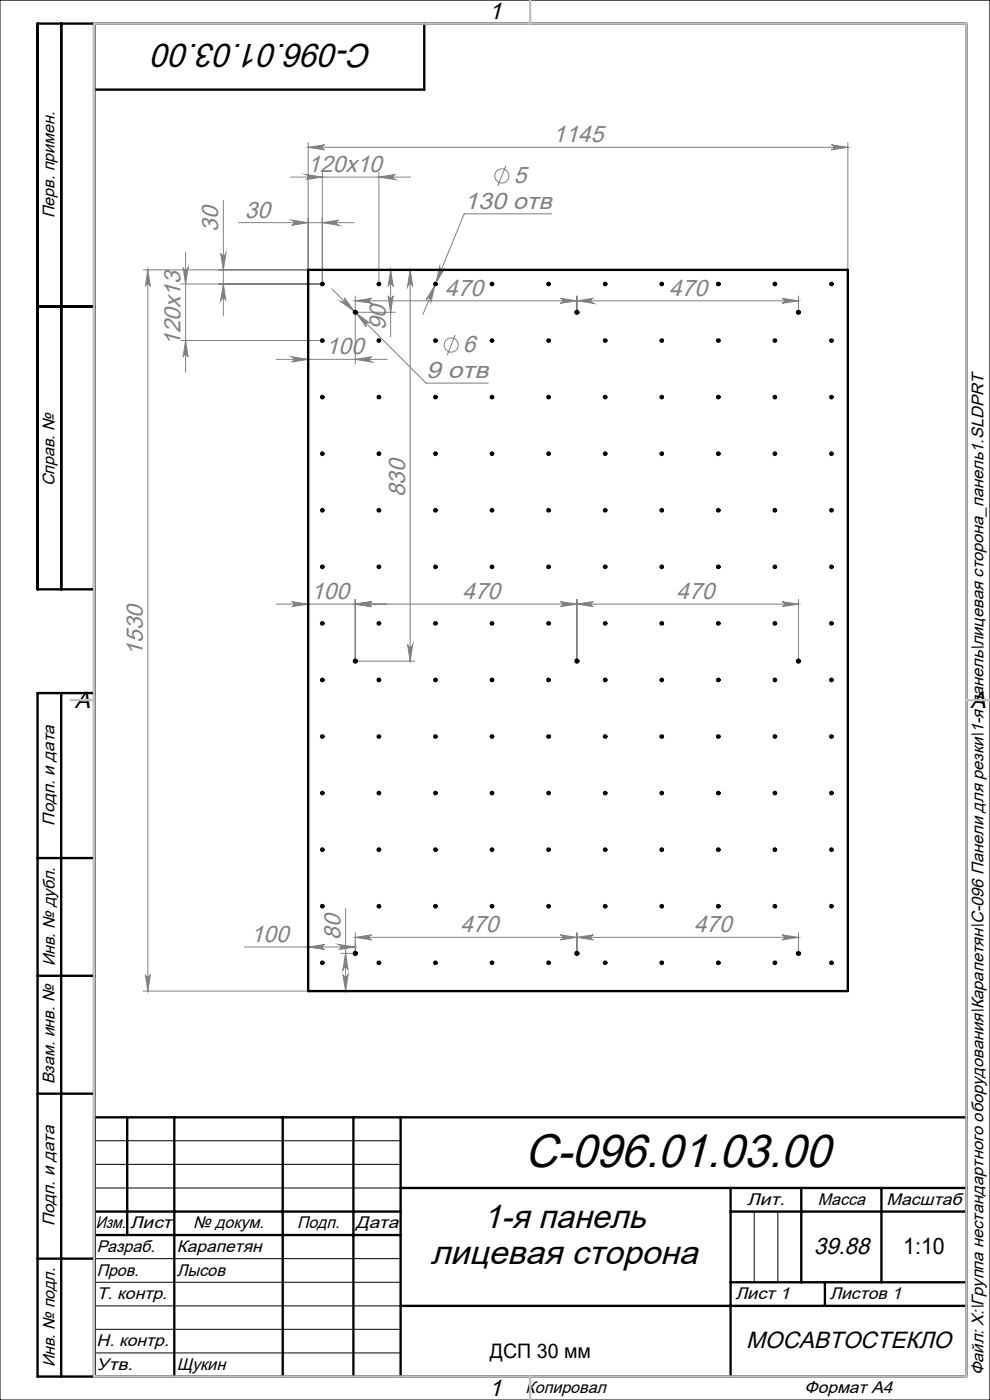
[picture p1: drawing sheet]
<svg xmlns="http://www.w3.org/2000/svg" width="210mm" height="297mm" viewBox="0 0 210 297" stroke-linecap="round" stroke-linejoin="round" font-family="sans-serif">
<g fill="none" stroke="#808080" stroke-width=".21">
<path d="M61.6 37.6h25.5M64.9 37l3.5 .6-3.5 .5a.55 .55 0 0 0 .5-.6 .55 .55 0 0 0-.5-.5zM65.4 31.3l3.5-.6a.53 .53 0 0 0-.5 .6 .53 .53 0 0 0 .5 .5zM65.4 30.3v27h-35M65.4 31.3h114.4M68.4 36.5v23.4M80.4 37.6l3.5-.6a.55 .55 0 0 0-.5 .5 .55 .55 0 0 0 .5 .6zM80.4 36.5v23.4M107.3 35.2l-1.7 4.3M176.4 30.7l3.4 .6-3.4 .5a.53 .53 0 0 0 .5-.5 .53 .53 0 0 0-.5-.6zM179.8 30.3v27M31.4 57.3l.5 3.4a.53 .53 0 0 0-.5-.5 .53 .53 0 0 0-.6 .5z"/>
<path d="M31.4 57.3v153M38.8 56.8a.53 .53 0 0 0 .6 .5 .53 .53 0 0 0 .5-.5l-.5 3.5zM39.4 53.5v25.5M46.8 53.8a.55 .55 0 0 0 .6 .5 .55 .55 0 0 0 .5-.5l-.5 3.5zM47.4 42.5v24.5M50.6 47.2h24.5M61.9 46.7l3.5 .5-3.5 .6a.55 .55 0 0 0 .5-.5 .55 .55 0 0 0-.5-.6zM68.4 47.2l3.5-.5a.55 .55 0 0 0-.5 .6 .55 .55 0 0 0 .5 .5zM82.9 57.3l.5 3.4a.53 .53 0 0 0-.5-.5 .53 .53 0 0 0-.6 .5zM82.9 57.3v14.1M87 57.3l.6 3.4a.55 .55 0 0 0-.6-.5 .55 .55 0 0 0-.5 .5zM87 57.3v83"/>
<path d="M93.3 56.6a.55 .55 0 0 0 .3 .7 .55 .55 0 0 0 .7-.3l-1.8 3zM117 45.4h-18.5l-8.8 21.3M38.3 60.3h29.7M38.3 72.2h29.7M39.4 72.2l.5 3.5a.53 .53 0 0 0-.5-.5 .53 .53 0 0 0-.6 .5zM47.4 60.3l.5 3.4a.55 .55 0 0 0-.5-.5 .55 .55 0 0 0-.6 .5zM58.6 76.2h23.5M61.9 75.7l3.5 .5-3.5 .6a.55 .55 0 0 0 .5-.6 .55 .55 0 0 0-.5-.5zM70.4 61.3l20 20h13.2M72.3 64a.55 .55 0 0 0 .7-.1 .55 .55 0 0 0 .1-.7l2 2.8zM75.4 76.2l3.4-.5a.55 .55 0 0 0-.5 .5 .55 .55 0 0 0 .5 .6zM75.4 63.8l3.4-.5a.53 .53 0 0 0-.5 .5 .53 .53 0 0 0 .5 .5z"/>
<path d="M75.4 62.8v3M75.4 66.7v10.6M75.4 63.8h94M75.6 66.5l2.8 2a.54 .54 0 0 0-.7 .1 .54 .54 0 0 0 0 .7zM75.8 66.2h8.1M82.3 62.8a.53 .53 0 0 0 .6 .5 .53 .53 0 0 0 .5-.5l-.5 3.4zM92.3 60.5l-.9 3.4a.53 .53 0 0 0-.3-.7 .53 .53 0 0 0-.6 .3zM96.6 71l-1.7 4.3M118.9 63.3l3.5 .5-3.5 .5a.53 .53 0 0 0 .5-.5 .53 .53 0 0 0-.5-.5zM122.4 63.8l3.5-.5a.53 .53 0 0 0-.6 .5 .53 .53 0 0 0 .6 .5zM122.4 62.8v3M165.9 63.3l3.5 .5-3.5 .5a.53 .53 0 0 0 .5-.5 .53 .53 0 0 0-.5-.5z"/>
<path d="M169.4 62.8v3M58.6 128.2h110.8M61.9 127.6l3.5 .6-3.5 .5a.53 .53 0 0 0 .5-.5 .53 .53 0 0 0-.5-.6zM75.4 128.2l3.4-.6a.53 .53 0 0 0-.5 .6 .53 .53 0 0 0 .5 .5zM75.4 127.2v12.6M86.5 136.7a.55 .55 0 0 0 .5 .6 .55 .55 0 0 0 .6-.6l-.6 3.6zM118.9 127.6l3.5 .6-3.5 .5a.53 .53 0 0 0 .5-.5 .53 .53 0 0 0-.5-.6zM122.4 128.2l3.5-.6a.53 .53 0 0 0-.6 .6 .53 .53 0 0 0 .6 .5zM122.4 127.2v12.6M165.9 127.6l3.5 .6-3.5 .5a.53 .53 0 0 0 .5-.5 .53 .53 0 0 0-.5-.6zM169.4 127.2v12.6M75.8 140.3h12.2"/>
<path d="M73.3 192.8v17.5M75.4 198.9l3.4-.6a.53 .53 0 0 0-.5 .6 .53 .53 0 0 0 .5 .5zM75.4 197.9v4M75.4 198.9h94M118.9 198.3l3.5 .6-3.5 .5a.53 .53 0 0 0 .5-.5 .53 .53 0 0 0-.5-.6zM122.4 198.9l3.5-.6a.53 .53 0 0 0-.6 .6 .53 .53 0 0 0 .6 .5zM122.4 197.9v4M165.9 198.3l3.5 .6-3.5 .5a.53 .53 0 0 0 .5-.5 .53 .53 0 0 0-.5-.6zM169.4 197.9v4M30.4 210.3h35M30.8 206.8a.53 .53 0 0 0 .6 .5 .53 .53 0 0 0 .5-.5l-.5 3.5zM51.9 200.9h23.5"/>
<path d="M65.4 200.9l3.5-.5a.53 .53 0 0 0-.5 .5 .53 .53 0 0 0 .5 .5zM71.9 200.4l3.5 .5-3.5 .5a.53 .53 0 0 0 .5-.5 .53 .53 0 0 0-.5-.5zM72.3 202.2h2.7M72.7 206.8a.55 .55 0 0 0 .6 .5 .55 .55 0 0 0 .5-.5l-.5 3.5zM73.3 202.2l.5 3.5a.55 .55 0 0 0-.5-.5 .55 .55 0 0 0-.6 .5z"/>
<circle cx="106.5" cy="37.3" r="1.49"/>
<circle cx="95.7" cy="73.2" r="1.51"/>
</g>
<g fill="none" stroke="#000" stroke-width=".21" stroke-dasharray="15.2 1.3 1.3 1.3">
<path d="M68.2 60.2h-.2M68.2 72.2h-.2M68.4 60v-.1M68.4 60.4v.2M68.4 72v-.1M68.4 72.4v.2M68.6 60.2h.1M68.6 72.2h.1M75.2 66.2h-.2M75.4 66v-.2M75.4 66.4v.2M75.6 66.2h.2"/>
<path d="M80.2 60.2h-.2M80.4 60v-.1M80.4 60.4v.2M80.6 60.2h.1M122.2 66.2h-.2M122.4 66v-.2M122.4 66.4v.2M122.6 66.2h.2M169.2 66.2h-.2M169.4 66v-.2M169.4 66.4v.2M169.6 66.2h.2"/>
<path d="M75.2 140.2h-.2M75.4 140v-.2M75.4 140.4v.2M75.6 140.2h.2M122.2 140.2h-.2M122.4 140v-.2M122.4 140.4v.2M122.6 140.2h.2M169.2 140.2h-.2M169.4 140v-.2M169.4 140.4v.2M169.6 140.2h.2"/>
<path d="M75.2 202.2h-.2M75.4 202v-.2M75.4 202.4v.2M75.6 202.2h.2M122.2 202.2h-.2M122.4 202v-.2M122.4 202.4v.2M122.6 202.2h.2M169.2 202.2h-.2M169.4 202v-.2M169.4 202.4v.2M169.6 202.2h.2"/>
</g>
<g fill="none" stroke="#000" stroke-width=".21">
<path d="M0 0h210v297h-210zM68.3 60.3h.2M68.3 72.2h.2M68.4 60.1v.3M68.4 72.1v.3M75.2 66.2h.3M75.4 66.1v.3M80.3 60.3h.2M80.4 60.1v.3M122.3 66.2h.1M122.4 66.1v.3M169.3 66.2h.2"/>
<path d="M169.4 66.1v.3M75.2 140.3h.3M75.4 140.2v.1M122.3 140.3h.1M122.4 140.2v.1M169.3 140.3h.2M169.4 140.2v.1M75.2 202.2h.3M75.4 202.1v.2M122.3 202.2h.1M122.4 202.1v.2M169.3 202.2h.2"/>
<path d="M169.4 202.1v.2M20 242h65M20 247h65M20 252h65M160 257v15M165 257v15M20 267h65M20 272h65M20 277h65M20 282h65M20 287h65"/>
</g>
<g fill="none" stroke="#000" stroke-width=".5">
<path d="M13 5v120M20 5v287M90 5v14h-70M8 65h12M20 125h-12v-120h197v287h-197v-145h12M13 147v145M8 182h12M8 207h12M8 232h12M20 237h185M27 237v25M37 237v55"/>
<path d="M60 237v55M75 237v55M85 237v55M20 257h65M85 252h120M155 252v40M155 257h50M170 252v20M187 252v20M8 267h12M20 262h65M85 277h120"/>
<path d="M155 272h50M175 272v5"/>
</g>
<path d="M20 5h185v287h-185zM112.5 0v5M15 148.5h5M205 148.5h5M112.5 292v5" fill="none" stroke="#c0c0c0" stroke-width=".5"/>
<g fill="#808080">
<path d="M71.9 200.4l3.5 .5-3.5 .5a.53 .53 0 0 0 .5-.5 .53 .53 0 0 0-.5-.5zM65.4 200.9l3.5-.5a.53 .53 0 0 0-.5 .5 .53 .53 0 0 0 .5 .5z"/>
<path d="M61.9 46.7l3.5 .5-3.5 .6a.55 .55 0 0 0 .5-.5 .55 .55 0 0 0-.5-.6zM68.4 47.2l3.5-.5a.55 .55 0 0 0-.5 .6 .55 .55 0 0 0 .5 .5zM64.9 37l3.5 .6-3.5 .5a.55 .55 0 0 0 .5-.6 .55 .55 0 0 0-.5-.5zM80.4 37.6l3.5-.6a.55 .55 0 0 0-.5 .5 .55 .55 0 0 0 .5 .6zM92.3 60.5l-1.8 3a.53 .53 0 0 1 .6-.3 .53 .53 0 0 1 .3 .7zM93.3 56.6l-.8 3.4 1.8-3a.55 .55 0 0 1-.7 .3 .55 .55 0 0 1-.3-.7zM73.1 63.2a.55 .55 0 0 1-.1 .7 .55 .55 0 0 1-.7 .1l2.8 2zM75.6 66.5l2.1 2.8a.54 .54 0 0 1 0-.7 .54 .54 0 0 1 .7-.1zM61.9 75.7l3.5 .5-3.5 .6a.55 .55 0 0 0 .5-.6 .55 .55 0 0 0-.5-.5zM75.4 76.2l3.4-.5a.55 .55 0 0 0-.5 .5 .55 .55 0 0 0 .5 .6zM75.4 63.8l3.4-.5a.53 .53 0 0 0-.5 .5 .53 .53 0 0 0 .5 .5zM118.9 63.3l3.5 .5-3.5 .5a.53 .53 0 0 0 .5-.5 .53 .53 0 0 0-.5-.5zM122.4 63.8l3.5-.5a.53 .53 0 0 0-.6 .5 .53 .53 0 0 0 .6 .5zM165.9 63.3l3.5 .5-3.5 .5a.53 .53 0 0 0 .5-.5 .53 .53 0 0 0-.5-.5zM61.9 127.6l3.5 .6-3.5 .5a.53 .53 0 0 0 .5-.5 .53 .53 0 0 0-.5-.6zM75.4 128.2l3.4-.6a.53 .53 0 0 0-.5 .6 .53 .53 0 0 0 .5 .5zM75.4 128.2l3.4-.6a.53 .53 0 0 0-.5 .6 .53 .53 0 0 0 .5 .5zM118.9 127.6l3.5 .6-3.5 .5a.53 .53 0 0 0 .5-.5 .53 .53 0 0 0-.5-.6zM122.4 128.2l3.5-.6a.53 .53 0 0 0-.6 .6 .53 .53 0 0 0 .6 .5zM165.9 127.6l3.5 .6-3.5 .5a.53 .53 0 0 0 .5-.5 .53 .53 0 0 0-.5-.6zM75.4 198.9l3.4-.6a.53 .53 0 0 0-.5 .6 .53 .53 0 0 0 .5 .5zM118.9 198.3l3.5 .6-3.5 .5a.53 .53 0 0 0 .5-.5 .53 .53 0 0 0-.5-.6zM122.4 198.9l3.5-.6a.53 .53 0 0 0-.6 .6 .53 .53 0 0 0 .6 .5zM165.9 198.3l3.5 .6-3.5 .5a.53 .53 0 0 0 .5-.5 .53 .53 0 0 0-.5-.6zM65.4 31.3l3.5-.6a.53 .53 0 0 0-.5 .6 .53 .53 0 0 0 .5 .5zM176.4 30.7l3.4 .6-3.4 .5a.53 .53 0 0 0 .5-.5 .53 .53 0 0 0-.5-.6z"/>
<path d="M82.3 62.8a.53 .53 0 0 0 .6 .5 .53 .53 0 0 0 .5-.5l-.5 3.4zM82.9 57.3l.5 3.4a.53 .53 0 0 0-.5-.5 .53 .53 0 0 0-.6 .5zM72.7 206.8a.55 .55 0 0 0 .6 .5 .55 .55 0 0 0 .5-.5l-.5 3.5zM73.3 202.2l.5 3.5a.55 .55 0 0 0-.5-.5 .55 .55 0 0 0-.6 .5z"/>
<path d="M46.8 53.8a.55 .55 0 0 0 .6 .5 .55 .55 0 0 0 .5-.5l-.5 3.5zM47.4 60.3l.5 3.4a.55 .55 0 0 0-.5-.5 .55 .55 0 0 0-.6 .5zM38.8 56.8a.53 .53 0 0 0 .6 .5 .53 .53 0 0 0 .5-.5l-.5 3.5zM39.4 72.2l.5 3.5a.53 .53 0 0 0-.5-.5 .53 .53 0 0 0-.6 .5zM87 57.3l.6 3.4a.55 .55 0 0 0-.6-.5 .55 .55 0 0 0-.5 .5zM86.5 136.7a.55 .55 0 0 0 .5 .6 .55 .55 0 0 0 .6-.6l-.6 3.6zM31.4 57.3l.5 3.4a.53 .53 0 0 0-.5-.5 .53 .53 0 0 0-.6 .5zM30.8 206.8a.53 .53 0 0 0 .6 .5 .53 .53 0 0 0 .5-.5l-.5 3.5z"/>
</g>
<g fill="none" stroke="#000" stroke-width=".5">
<path d="M65.4 57.3h114.4v153h-114.4z"/>
<circle cx="68.4" cy="60.2" r=".25"/>
<circle cx="68.4" cy="72.3" r=".25"/>
<circle cx="75.4" cy="66.2" r=".3"/>
<circle cx="80.4" cy="60.2" r=".25"/>
<circle cx="80.4" cy="72.3" r=".25"/>
<circle cx="92.4" cy="60.2" r=".25"/>
<circle cx="92.4" cy="72.3" r=".25"/>
<circle cx="104.3" cy="60.2" r=".25"/>
<circle cx="104.4" cy="72.3" r=".24"/>
<circle cx="116.4" cy="60.3" r=".26"/>
<circle cx="116.4" cy="72.3" r=".26"/>
<circle cx="122.4" cy="66.2" r=".3"/>
<circle cx="128.4" cy="60.2" r=".25"/>
<circle cx="128.4" cy="72.3" r=".25"/>
<circle cx="140.4" cy="60.2" r=".25"/>
<circle cx="140.4" cy="72.3" r=".25"/>
<circle cx="152.4" cy="60.2" r=".25"/>
<circle cx="152.4" cy="72.3" r=".25"/>
<circle cx="164.4" cy="60.2" r=".25"/>
<circle cx="164.4" cy="72.3" r=".25"/>
<circle cx="169.4" cy="66.2" r=".28"/>
<circle cx="176.3" cy="60.2" r=".25"/>
<circle cx="176.4" cy="72.3" r=".24"/>
<circle cx="68.4" cy="96.2" r=".25"/>
<circle cx="68.4" cy="84.2" r=".25"/>
<circle cx="80.4" cy="84.2" r=".25"/>
<circle cx="80.4" cy="96.2" r=".25"/>
<circle cx="92.4" cy="84.2" r=".25"/>
<circle cx="92.4" cy="96.2" r=".25"/>
<circle cx="104.4" cy="96.3" r=".24"/>
<circle cx="104.4" cy="84.3" r=".24"/>
<circle cx="116.4" cy="84.3" r=".26"/>
<circle cx="116.4" cy="96.3" r=".26"/>
<circle cx="128.4" cy="84.2" r=".25"/>
<circle cx="128.4" cy="96.2" r=".25"/>
<circle cx="140.4" cy="96.2" r=".25"/>
<circle cx="140.4" cy="84.2" r=".25"/>
<circle cx="152.4" cy="96.2" r=".25"/>
<circle cx="152.4" cy="84.2" r=".25"/>
<circle cx="164.4" cy="96.2" r=".25"/>
<circle cx="164.4" cy="84.2" r=".25"/>
<circle cx="176.4" cy="96.3" r=".24"/>
<circle cx="176.4" cy="84.3" r=".24"/>
<circle cx="68.4" cy="108.3" r=".25"/>
<circle cx="80.4" cy="108.3" r=".25"/>
<circle cx="92.4" cy="108.3" r=".25"/>
<circle cx="104.3" cy="108.3" r=".25"/>
<circle cx="116.4" cy="108.3" r=".26"/>
<circle cx="128.4" cy="108.3" r=".25"/>
<circle cx="140.4" cy="108.3" r=".25"/>
<circle cx="152.4" cy="108.3" r=".25"/>
<circle cx="164.4" cy="108.3" r=".25"/>
<circle cx="176.3" cy="108.3" r=".25"/>
<circle cx="68.4" cy="132.2" r=".25"/>
<circle cx="68.4" cy="120.2" r=".25"/>
<circle cx="80.4" cy="120.2" r=".25"/>
<circle cx="80.4" cy="132.2" r=".25"/>
<circle cx="92.4" cy="120.2" r=".25"/>
<circle cx="92.4" cy="132.2" r=".25"/>
<circle cx="104.3" cy="120.3" r=".25"/>
<circle cx="104.3" cy="132.2" r=".25"/>
<circle cx="116.4" cy="120.3" r=".26"/>
<circle cx="116.4" cy="132.3" r=".26"/>
<circle cx="128.4" cy="120.2" r=".25"/>
<circle cx="128.4" cy="132.2" r=".25"/>
<circle cx="140.4" cy="132.2" r=".25"/>
<circle cx="140.4" cy="120.2" r=".25"/>
<circle cx="152.4" cy="120.2" r=".25"/>
<circle cx="152.4" cy="132.2" r=".25"/>
<circle cx="164.4" cy="132.2" r=".25"/>
<circle cx="164.4" cy="120.2" r=".25"/>
<circle cx="176.3" cy="132.2" r=".25"/>
<circle cx="176.3" cy="120.3" r=".25"/>
<circle cx="68.4" cy="144.2" r=".25"/>
<circle cx="68.4" cy="156.3" r=".25"/>
<circle cx="75.4" cy="140.2" r=".31"/>
<circle cx="80.4" cy="144.2" r=".25"/>
<circle cx="80.4" cy="156.3" r=".25"/>
<circle cx="92.4" cy="144.2" r=".25"/>
<circle cx="92.4" cy="156.3" r=".25"/>
<circle cx="104.3" cy="144.2" r=".25"/>
<circle cx="104.4" cy="156.3" r=".24"/>
<circle cx="116.4" cy="144.2" r=".26"/>
<circle cx="116.4" cy="156.3" r=".26"/>
<circle cx="122.4" cy="140.2" r=".31"/>
<circle cx="128.4" cy="144.2" r=".25"/>
<circle cx="128.4" cy="156.3" r=".25"/>
<circle cx="140.4" cy="144.2" r=".25"/>
<circle cx="140.4" cy="156.3" r=".25"/>
<circle cx="152.4" cy="144.2" r=".25"/>
<circle cx="152.4" cy="156.3" r=".25"/>
<circle cx="164.4" cy="144.2" r=".25"/>
<circle cx="164.4" cy="156.3" r=".25"/>
<circle cx="169.4" cy="140.2" r=".29"/>
<circle cx="176.3" cy="144.2" r=".25"/>
<circle cx="176.4" cy="156.3" r=".24"/>
<circle cx="68.4" cy="168.2" r=".25"/>
<circle cx="80.4" cy="168.2" r=".25"/>
<circle cx="92.4" cy="168.2" r=".25"/>
<circle cx="104.4" cy="168.3" r=".24"/>
<circle cx="116.4" cy="168.3" r=".26"/>
<circle cx="128.4" cy="168.2" r=".25"/>
<circle cx="140.4" cy="168.2" r=".25"/>
<circle cx="152.4" cy="168.2" r=".25"/>
<circle cx="164.4" cy="168.2" r=".25"/>
<circle cx="176.4" cy="168.3" r=".24"/>
<circle cx="68.4" cy="192.2" r=".25"/>
<circle cx="68.4" cy="180.3" r=".25"/>
<circle cx="80.4" cy="180.3" r=".25"/>
<circle cx="80.4" cy="192.2" r=".25"/>
<circle cx="92.4" cy="180.3" r=".25"/>
<circle cx="92.4" cy="192.2" r=".25"/>
<circle cx="104.3" cy="192.3" r=".25"/>
<circle cx="104.3" cy="180.3" r=".25"/>
<circle cx="116.4" cy="180.3" r=".26"/>
<circle cx="116.4" cy="192.3" r=".26"/>
<circle cx="128.4" cy="180.3" r=".25"/>
<circle cx="128.4" cy="192.2" r=".25"/>
<circle cx="140.4" cy="180.3" r=".25"/>
<circle cx="140.4" cy="192.2" r=".25"/>
<circle cx="152.4" cy="180.3" r=".25"/>
<circle cx="152.4" cy="192.2" r=".25"/>
<circle cx="164.4" cy="192.2" r=".25"/>
<circle cx="164.4" cy="180.3" r=".25"/>
<circle cx="176.3" cy="192.3" r=".25"/>
<circle cx="176.3" cy="180.3" r=".25"/>
<circle cx="68.4" cy="204.2" r=".25"/>
<circle cx="75.4" cy="202.3" r=".31"/>
<circle cx="80.4" cy="204.2" r=".25"/>
<circle cx="92.4" cy="204.2" r=".25"/>
<circle cx="104.3" cy="204.2" r=".25"/>
<circle cx="116.4" cy="204.3" r=".26"/>
<circle cx="122.4" cy="202.3" r=".31"/>
<circle cx="128.4" cy="204.2" r=".25"/>
<circle cx="140.4" cy="204.2" r=".25"/>
<circle cx="152.4" cy="204.2" r=".25"/>
<circle cx="164.4" cy="204.2" r=".25"/>
<circle cx="169.4" cy="202.3" r=".29"/>
<circle cx="176.3" cy="204.2" r=".25"/>
</g>
<text font-size="10" x="111.3" y="247.6">С-096.01.03.00</text>
<g font-size="7.1">
<text x="79.1" y="9.3" transform="rotate(-180 79.1 9.3)">С-096.01.03.00</text>
<text x="102.5" y="260.6">1-я панель</text>
<text x="91.3" y="268.1">лицевая сторона</text>
</g>
<g font-size="5">
<text x="103.7" y="4.1">1</text>
<text x="15.9" y="150.1">A</text>
<text x="205.9" y="150.1">A</text>
<text x="172.6" y="266">39.88</text>
<text x="158.3" y="286">МОСАВТОСТЕКЛО</text>
<text x="103.7" y="296.1">1</text>
</g>
<g font-size="5" fill="#808080">
<text x="117.3" y="30.2">1145</text>
<text x="65.2" y="36.5">120x10</text>
<text x="109" y="38.9">5</text>
<text x="52" y="46.2">30</text>
<text x="98.5" y="44.3">130 отв</text>
<text x="46.3" y="49.2" transform="rotate(-90 46.3 49.2)">30</text>
<text x="94.4" y="62.7">470</text>
<text x="142" y="62.7">470</text>
<text x="81.8" y="70.1" transform="rotate(-90 81.8 70.1)">90</text>
<text x="38.3" y="73.4" transform="rotate(-90 38.3 73.4)">120x13</text>
<text x="69.1" y="75.1">100</text>
<text x="98.2" y="74.8">6</text>
<text x="90.4" y="80.2">9 отв</text>
<text x="86" y="105.5" transform="rotate(-90 86 105.5)">830</text>
<text x="66" y="127.1">100</text>
<text x="98.1" y="127.1">470</text>
<text x="143.5" y="127.1">470</text>
<text x="30.3" y="139.1" transform="rotate(-90 30.3 139.1)">1530</text>
<text x="97.7" y="197.8">470</text>
<text x="147.2" y="197.8">470</text>
<text x="53.2" y="199.8">100</text>
<text x="72.2" y="199.4" transform="rotate(-90 72.2 199.4)">80</text>
</g>
<text font-size="4.8" x="191.6" y="266">1:10</text>
<text font-size="4.2" x="103.9" y="288.1">ДСП 30 мм</text>
<g font-size="3.6">
<text x="11.6" y="46.3" transform="rotate(-90 11.6 46.3)">Перв. примен.</text>
<text x="11.6" y="103.2" transform="rotate(-90 11.6 103.2)">Справ. №</text>
<text x="11.6" y="175.1" transform="rotate(-90 11.6 175.1)">Подп. и дата</text>
<text x="11.6" y="205" transform="rotate(-90 11.6 205)">Инв. № дубл.</text>
<text x="11.6" y="230" transform="rotate(-90 11.6 230)">Взам. инв. №</text>
<text x="158.5" y="255.6">Лит.</text>
<text x="173.5" y="255.6">Масса</text>
<text x="188.1" y="255.6">Масштаб</text>
<text x="11.6" y="260.1" transform="rotate(-90 11.6 260.1)">Подп. и дата</text>
<text x="20.3" y="260.6">Изм.</text>
<text x="27.6" y="260.6">Лист</text>
<text x="41" y="260.6">№ докум.</text>
<text x="63" y="260.6">Подп.</text>
<text x="75.5" y="260.6">Дата</text>
<text x="20.5" y="265.6">Разраб.</text>
<text x="37.5" y="265.6">Карапетян</text>
<text x="20.5" y="275.6">Т. контр.</text>
<text x="20.5" y="270.6">Пров.</text>
<text x="37.5" y="270.6">Лысов</text>
<text x="156" y="275.6">Лист 1</text>
<text x="176" y="275.6">Листов 1</text>
<text x="20.5" y="285.6">Н. контр.</text>
<text x="11.6" y="290" transform="rotate(-90 11.6 290)">Инв. № подл.</text>
<text x="20.5" y="290.6">Утв.</text>
<text x="37.5" y="290.6">Щукин</text>
<text x="208.6" y="291.8" transform="rotate(-90 208.6 291.8)">Файл: X:\Группа нестандартного оборудования\Карапетян\С-096 Панели для резки\1-я панель\лицевая сторона_панель1.SLDPRT</text>
<text x="111.5" y="295.6">Копировал</text>
<text x="170.7" y="295.6">Формат А4</text>
</g>
</svg>
